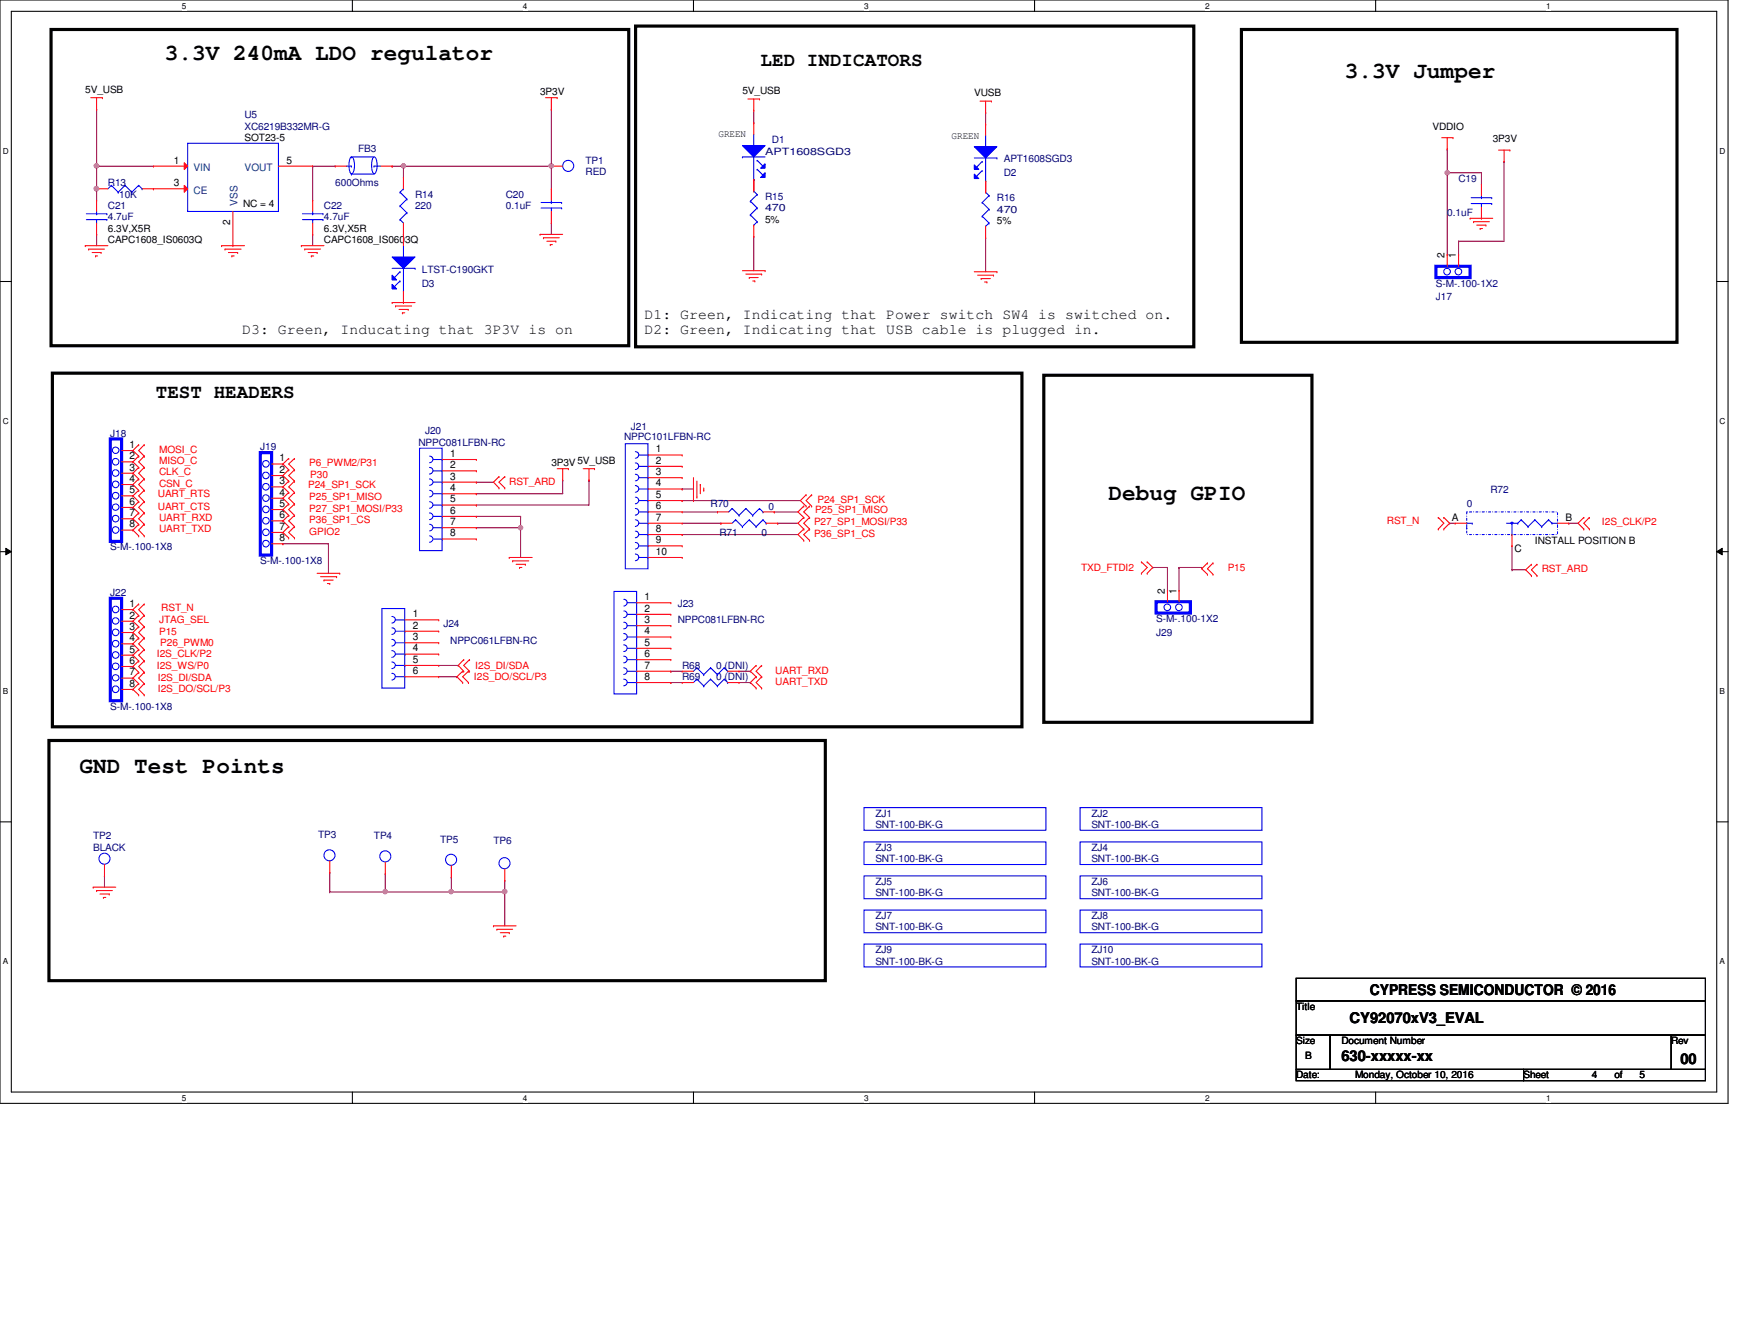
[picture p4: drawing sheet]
<svg xmlns="http://www.w3.org/2000/svg" width="279mm" height="216mm" viewBox="0 0 279 216" stroke-linecap="round" stroke-linejoin="round" font-family="sans-serif">
<path d="M0 0h278v177.4h-278zM1.8 1.8h274.3v173.8h-274.3z" fill="none" stroke="#000" stroke-width=".17"/>
<g fill="#fff">
<path d="M29.3 .2h.7v1.5h-.7z"/>
<path d="M29.3 175.8h.7v1.4h-.7z"/>
</g>
<path d="M56.7 0v1.8M56.7 175.6v1.8" fill="none" stroke="#000" stroke-width=".17"/>
<g fill="#fff">
<path d="M84.1 .2h.7v1.5h-.7z"/>
<path d="M84.1 175.8h.7v1.4h-.7z"/>
</g>
<path d="M111.5 0v1.8M111.5 175.6v1.8" fill="none" stroke="#000" stroke-width=".17"/>
<g fill="#fff">
<path d="M139 .2h.7v1.5h-.7z"/>
<path d="M139 175.8h.7v1.4h-.7z"/>
</g>
<path d="M166.4 0v1.8M166.4 175.6v1.8" fill="none" stroke="#000" stroke-width=".17"/>
<g fill="#fff">
<path d="M193.8 .2h.8v1.5h-.8z"/>
<path d="M193.8 175.8h.8v1.4h-.8z"/>
</g>
<path d="M221.3 0v1.8M221.3 175.6v1.8" fill="none" stroke="#000" stroke-width=".17"/>
<g fill="#fff">
<path d="M248.7 .2h.7v1.5h-.7z"/>
<path d="M248.7 175.8h.7v1.4h-.7z"/>
<path d="M.5 23.5h.9v1.5h-.9z"/>
<path d="M276.6 23.5h.9v1.5h-.9z"/>
<path d="M.5 67h.9v1.5h-.9z"/>
<path d="M276.6 67h.9v1.5h-.9z"/>
</g>
<path d="M0 45.3h1.8M276.1 45.3h1.9" fill="none" stroke="#000" stroke-width=".17"/>
<g fill="#fff">
<path d="M.5 110.4h.8v1.5h-.8z"/>
<path d="M276.6 110.4h.9v1.5h-.9z"/>
</g>
<path d="M0 88.7h1.8M276.1 88.7h1.9" fill="none" stroke="#000" stroke-width=".17"/>
<path d="M.9 88.1l.9 .6-.9 .5zM276.1 88.7l.9-.6v1.1z" fill="#000"/>
<path d="M.9 88.1l.9 .6-.9 .5zM276.1 88.7l.9-.6v1.1z" fill="none" stroke="#000" stroke-width=".16"/>
<g fill="#fff">
<path d="M.5 153.8h.8v1.5h-.8z"/>
<path d="M276.6 153.8h.8v1.5h-.8z"/>
</g>
<path d="M0 132.1h1.8M276.1 132.1h1.9" fill="none" stroke="#000" stroke-width=".17"/>
<path d="M8.2 4.7h92.9v50.9h-92.9zM102.2 4.2h89.8v51.6h-89.8zM199.7 4.7h70v50.3h-70zM8.4 60h156v56.8h-156zM167.9 60.3h43.1v55.8h-43.1zM7.9 119h124.9v38.6h-124.9z" fill="none" stroke="#000" stroke-width=".51"/>
<g fill="none" stroke="#800040" stroke-width=".17">
<path d="M121.2 19.7h.1M121.2 17.7v2M64.9 26.7h23.8M88.7 26.7h.1M88.7 26.7v3.7M121.2 38h.1M121.2 28.9h.1M121.2 28.9v1.8M121.2 38v5.5M158.5 29.1h.1M158.5 38.2h.1M158.5 29.1v1.8"/>
<path d="M158.5 38.2v5.5"/>
</g>
<circle cx="64.9" cy="26.7" r=".34" fill="#f0f"/>
<circle cx="64.9" cy="26.7" r=".34" fill="none" stroke="#f0f" stroke-width=".17"/>
<circle cx="88.7" cy="26.7" r=".36" fill="#f0f"/>
<circle cx="88.7" cy="26.7" r=".36" fill="none" stroke="#f0f" stroke-width=".17"/>
<path d="M15.5 17.6h.1M15.5 17.6v9.1M50.3 26.7h.1M50.3 26.7h3.6M16.8 140.8h.1M16.8 140.8v1.8M53 140.3h.1M53 140.3v3.1M62 140.5h.1M62 140.5v2.9" fill="none" stroke="#800040" stroke-width=".17"/>
<circle cx="15.5" cy="26.7" r=".36" fill="#f0f"/>
<circle cx="15.5" cy="26.7" r=".36" fill="none" stroke="#f0f" stroke-width=".17"/>
<path d="M15.5 26.7h.1M15.5 37.7h.1M15.5 26.7h9.2M15.5 26.7v3.7M15.5 37.7v1.8M50.3 37.7h.1M50.3 37.7v1.8" fill="none" stroke="#800040" stroke-width=".17"/>
<circle cx="15.5" cy="30.3" r=".37" fill="#f0f"/>
<circle cx="15.5" cy="30.3" r=".37" fill="none" stroke="#f0f" stroke-width=".17"/>
<g fill="none" stroke="#800040" stroke-width=".17">
<path d="M88.7 17.6h.1M88.7 17.6v9.1M158.5 18.1h.1M158.5 18.1v1.8M15.5 30.4h.1M15.5 30.4v1.8M50.3 26.7h.1M50.3 26.7v5.5M63.1 26.7h.1M63.1 26.7h1.8M64.9 26.7h.1M64.9 26.7v1.8"/>
<path d="M88.7 35.9h.1M88.7 35.9v1.8M232.8 24h.1M232.8 27.8h.1M232.8 24v16.9M232.8 27.8h5.5M234.6 38.8h.1M234.6 38.8v2.1M238.3 27.8h.1M238.3 27.8v1.8M241.9 26h.1M241.9 26v12.8h-7.3"/>
<path d="M45.5 87.4h.1M45.5 87.4h7.3M52.8 87.4h.1M52.8 87.4v4.8M72.6 141h.1M72.6 141v2.4M81.2 141.5h.1M81.2 141.5v1.9"/>
</g>
<circle cx="232.8" cy="27.8" r=".34" fill="#f0f"/>
<circle cx="232.8" cy="27.8" r=".34" fill="none" stroke="#f0f" stroke-width=".17"/>
<path d="M76.6 83h.1M76.6 84.8h.1M76.6 83h7.1M76.6 84.8h7.1M83.7 83h.1M83.7 84.8h.1M83.7 83v6.6" fill="none" stroke="#800040" stroke-width=".17"/>
<circle cx="83.7" cy="84.8" r=".34" fill="#f0f"/>
<circle cx="83.7" cy="84.8" r=".34" fill="none" stroke="#f0f" stroke-width=".17"/>
<g fill="none" stroke="#800040" stroke-width=".17">
<path d="M76.6 79.4h.1M76.6 77.5h.1M76.6 77.5h2.8M90.5 77.2h.1M90.5 77.2v2.2h-13.9M94.7 77.2h.1M94.7 77.2v4h-18.1M109.7 78.6h.1M109.7 78.6h1.8M76.6 81.2h.1M109.7 85.9h.1M109.7 80.5h.1"/>
<path d="M109.7 85.9h18.7M109.7 80.5h19M72.6 143.4h.1M72.6 143.4h8.6"/>
</g>
<circle cx="81.2" cy="143.3" r=".36" fill="#f0f"/>
<circle cx="81.2" cy="143.3" r=".36" fill="none" stroke="#f0f" stroke-width=".17"/>
<path d="M62 143.4h.1M62 143.4h10.6M81.2 143.4h.1M81.2 143.4v5.4" fill="none" stroke="#800040" stroke-width=".17"/>
<circle cx="72.6" cy="143.3" r=".34" fill="#f0f"/>
<circle cx="72.6" cy="143.3" r=".34" fill="none" stroke="#f0f" stroke-width=".17"/>
<circle cx="62" cy="143.3" r=".34" fill="#f0f"/>
<circle cx="62" cy="143.3" r=".34" fill="none" stroke="#f0f" stroke-width=".17"/>
<g fill="none" stroke="#800040" stroke-width=".17">
<path d="M109.7 82.3h5.7M109.7 84.1h6.3M115.4 82.3h.1M116 84.1h.1M124.5 82.3h.1M124.5 82.3h3.9M125.1 84.1h.1M125.1 84.1h3.3M185.4 91.2h.1M185.4 91.2h2.4M187.8 91.2h.1M187.8 91.2v3.7"/>
<path d="M189.7 91.2h.1M189.7 91.2h3.6M189.7 91.2v3.7M193.3 91.2h.1M193.3 91.2v.2M233.2 84.1h.1M233.2 84.1h.9M243.2 91.6h.1M243.2 87.8h.1M243.2 91.6h2.2M243.2 87.8v3.8M252.3 84.1h.1"/>
<path d="M252.3 84.1h1.5M70.6 107h3.1M70.6 108.8h2.9M73.5 108.8h.1M73.7 107h.1M107.9 107.9h.1M107.9 109.7h.1M107.9 107.9h1.8M107.9 109.7h1.8M118.9 107.9h1.8M118.9 109.7h1.8M120.7 107.9h.1"/>
<path d="M120.7 109.7h.1M53 143.4h.1M53 143.4h9"/>
</g>
<g fill="none" stroke="#f00" stroke-width=".17">
<path d="M14.6 15.7h1.9M15.5 17.6h.1M15.5 15.7v1.9M16.5 15.7h.1M87.8 15.7h1.8M88.7 17.6h.1M88.7 15.7v1.9M89.6 15.7h.1M120.3 15.9h1.9M121.2 17.7h.1M121.2 15.9v1.8M122.2 15.9h.1"/>
<path d="M157.6 16.3h1.9M158.5 18.1h.1M158.5 16.3v1.8M159.5 16.3h.1M13.7 39.5h.1M13.7 39.5h3.7M15.5 30.4h.1M15.5 30.4h1.9M22.9 30.4h1.8M24.7 30.4h.1M35.6 39.5h.1M35.6 39.5h3.7"/>
<path d="M48.5 39.5h.1M48.5 39.5h3.6M53.9 26.7h.1M53.9 26.7h1.9M61.3 26.7h1.8M63.1 26.7h.1M86.9 37.7h.1M86.9 37.7h3.6M87.4 38.2h.1M87.4 38.2h2.6M88 38.8h1.4M88.5 39.3h.1"/>
<path d="M88.5 39.3h.4M88.7 26.7h.1M88.7 26.7h1.8M89.4 38.8h.1M231.9 22.1h1.8M232.8 24h.1M232.8 22.1v1.9M233.7 22.1h.1M236.5 35.1h.1M236.5 35.1h3.6M237 35.6h.1M237 35.6h2.6"/>
<path d="M237.5 36.2h1.5M238.1 36.7h.1M238.1 36.7h.4M239 36.2h.1M241 24.1h1.9M241.9 26h.1M241.9 24.1v1.9M242.9 24.1h.1M14.3 40h.1M14.3 40h2.5M14.8 40.6h1.5M15.4 41.1h.1"/>
<path d="M15.4 41.1h.3M16.3 40.6h.1M36.2 40h.1M36.2 40h2.6M36.7 40.6h1.5M37.3 41.1h.1M37.3 41.1h.4M38.2 40.6h.1M49 40h.1M49 40h2.6M49.6 40.6h1.4M50.1 41.1h.1"/>
<path d="M50.1 41.1h.4M51 40.6h.1M63.1 48.6h.1M63.1 48.6h3.7M63.6 49.2h.1M63.6 49.2h2.6M64.2 49.7h1.5M64.7 50.3h.1M64.7 50.3h.4M65.7 49.7h.1M119.4 43.5h3.7M120 44.1h2.5"/>
<path d="M120.5 44.6h.1M120.5 44.6h1.5M121.1 45.2h.3M121.4 45.2h.1M122.5 44.1h.1M123.1 43.5h.1M156.7 43.7h3.7M157.3 44.2h2.5M157.8 44.8h.1M157.8 44.8h1.5M158.4 45.3h.3M158.7 45.3h.1"/>
<path d="M159.8 44.2h.1M160.4 43.7h.1M19.6 72.4h1.8M19.6 74.3h1.8M19.6 76.1h1.8M19.6 77.9h1.8M19.6 79.7h1.8M21.4 72.4h.1M21.4 74.3h.1M21.4 76.1h.1M21.4 77.9h.1M21.4 79.7h.1"/>
<path d="M21.4 79.7l.9 .9M21.4 72.4l.9 .9M21.4 74.3l.9 .8M21.4 77.9l.9 .9M21.4 76.1l.9 .9M22.3 78.8h.1M22.3 71.5h.1M22.3 73.3h.1M22.3 75.1h.1M22.3 77h.1M22.3 78.8l-.9 .9M22.3 71.5l-.9 .9"/>
<path d="M22.3 73.3l-.9 1M22.3 77l-.9 .9M22.3 75.1l-.9 1M23.2 78.8h.1M23.2 73.3h.1M23.2 71.5h.1M23.2 75.1h.1M23.2 77h.1M23.2 78.8l-.9 .9 .9 .9M23.2 71.5l-.9 .9 .9 .9M23.2 73.3l-.9 1 .9 .8M23.2 77l-.9 .9 .9 .9"/>
<path d="M23.2 75.1l-.9 1 .9 .9M46.4 73.7h.1M46.4 75.5h.1M46.4 79.2h.1M46.4 77.3h.1M46.4 73.7l-.9 .9 .9 .9M46.4 79.2l-.9 .9 .9 .9M46.4 75.5l-.9 1 .9 .8M46.4 77.3l-.9 1 .9 .9M47.4 75.5h.1M47.4 73.7h.1M47.4 79.2h.1"/>
<path d="M47.4 77.3h.1M47.4 73.7l-1 .9 1 .9M47.4 79.2l-1 .9 1 .9M47.4 75.5l-1 1 1 .8M47.4 77.3l-1 1 1 .9M71.1 73.9h5.5M71.1 75.7h5.5M71.1 77.5h5.5M71.1 79.4h5.5M76.6 73.9h.1M76.6 75.7h.1M76.6 77.5h.1"/>
<path d="M76.6 79.4h.1M80.3 76.6h.1M80.3 78.4h.1M80.3 76.6l-.9 .9 .9 .9M81.2 78.4h.1M81.2 76.6h.1M81.2 76.6l-.9 .9 .9 .9M89.6 75.4h1.8M90.5 77.2h.1M90.5 75.4v1.8M91.4 75.4h.1M93.8 75.4h1.8"/>
<path d="M94.7 77.2h.1M94.7 75.4v1.8M95.6 75.4h.1M111.5 76.8v3.7M112.1 79.9h.1M112.1 77.3v2.6M112.6 77.9h.1M112.6 77.9v1.5M113.2 78.8h.1M113.2 78.4v.4M129.7 79.5h.1M129.7 79.5l-1 1 1 .9"/>
<path d="M130.6 79.5h.1M130.6 79.5l-.9 1 .9 .9M19.6 81.6h1.8M19.6 83.4h1.8M19.6 85.2h1.8M21.4 81.6h.1M21.4 83.4h.1M21.4 85.2h.1M21.4 81.6l.9 .9M21.4 83.4l.9 .9M21.4 85.2l.9 .9M22.3 80.6h.1"/>
<path d="M22.3 82.5h.1M22.3 84.3h.1M22.3 86.1h.1M22.3 97.1h.1M22.3 98.9h.1M22.3 80.6l-.9 1M22.3 82.5l-.9 .9M22.3 84.3l-.9 .9M22.3 97.1l-.9 .9 .9 .9M22.3 98.9l-.9 1 .9 .9M23.2 82.5h.1M23.2 80.6h.1"/>
<path d="M23.2 84.3h.1M23.2 86.1h.1M23.2 98.9h.1M23.2 97.1h.1M23.2 80.6l-.9 1 .9 .9M23.2 82.5l-.9 .9 .9 .9M23.2 84.3l-.9 .9 .9 .9M23.2 97.1l-.9 .9 .9 .9M23.2 98.9l-.9 1 .9 .9M46.4 82.8h.1M46.4 84.7h.1M46.4 86.5h.1"/>
<path d="M46.4 81h.1M46.4 82.8l-.9 .9 .9 1M46.4 84.7l-.9 .9 .9 .9M46.4 81l-.9 .9 .9 .9M47.4 84.7h.1M47.4 82.8h.1M47.4 86.5h.1M47.4 81h.1M47.4 82.8l-1 .9 1 1M47.4 84.7l-1 .9 1 .9M47.4 81l-1 .9 1 .9M51 92.2h3.7"/>
<path d="M51.6 92.7h2.5M52.1 93.3h.1M52.1 93.3h1.5M52.7 93.8h.3M53 93.8h.1M54.1 92.7h.1M54.7 92.2h.1M71.1 81.2h5.5M71.1 83h5.5M71.1 84.8h5.5M71.1 86.7h5.5M76.6 81.2h.1"/>
<path d="M76.6 83h.1M76.6 84.8h.1M76.6 86.7h.1M81.9 89.6h.1M81.9 89.6h3.7M82.5 90.2h.1M82.5 90.2h2.5M83 90.7h1.5M83.6 91.2h.1M83.6 91.2h.3M84.5 90.7h.1M111.5 80.5h.1"/>
<path d="M116 84.1h.1M116 84.1h1.8M123.2 84.1h1.9M125.1 84.1h.1M129.3 81.4h.1M129.3 83.2h.1M129.3 85h.1M129.3 86.9h.1M129.3 81.4l-.9 .9 .9 .9M129.3 83.2l-.9 .9 .9 .9M129.3 85l-.9 .9 .9 1M129.7 81.4h.1"/>
<path d="M130.2 83.2h.1M130.2 81.4h.1M130.2 85h.1M130.2 86.9h.1M130.2 81.4l-.9 .9 .9 .9M130.2 83.2l-.9 .9 .9 .9M130.2 85l-.9 .9 .9 1M130.6 81.4h.1M183.6 92.2h.1M183.6 90.3h.1M183.6 90.3l.9 .9-.9 1M184.5 90.3h.1"/>
<path d="M184.5 92.2h.1M184.5 90.3l.9 .9-.9 1M194.2 90.5h.1M194.2 92.3h.1M194.2 90.5l-.9 .9 .9 .9M195.1 92.3h.1M195.1 90.5h.1M195.1 90.5l-.9 .9 .9 .9M231.4 85h.1M231.4 83.2h.1M231.4 83.2l.8 .9-.8 .9M232.2 83.2h.1"/>
<path d="M232.2 85h.1M232.2 83.2l1 .9-1 .9M246.3 90.7h.1M246.3 92.5h.1M246.3 90.7l-.9 .9 .9 .9M247.2 92.5h.1M247.2 90.7h.1M247.2 90.7l-.9 .9 .9 .9M254.8 83.2h.1M254.8 85h.1M254.8 83.2l-1 .9 1 .9M255.7 85h.1"/>
<path d="M255.7 83.2h.1M255.7 83.2l-.9 .9 .9 .9M22.3 102.6h.1M22.3 104.4h.1M22.3 100.8h.1M22.3 108.1h.1M22.3 109.9h.1M22.3 111.7h.1M22.3 106.3h.1M22.3 102.6l-.9 .9 .9 .9M22.3 100.8l-.9 .9 .9 .9M22.3 108.1l-.9 .9 .9 .9"/>
<path d="M22.3 109.9l-.9 .9 .9 .9M22.3 104.4l-.9 .9 .9 1M22.3 106.3l-.9 .8 .9 1M23.2 104.4h.1M23.2 102.6h.1M23.2 100.8h.1M23.2 109.9h.1M23.2 108.1h.1M23.2 111.7h.1M23.2 106.3h.1M23.2 102.6l-.9 .9 .9 .9M23.2 100.8l-.9 .9 .9 .9"/>
<path d="M23.2 108.1l-.9 .9 .9 .9M23.2 109.9l-.9 .9 .9 .9M23.2 104.4l-.9 .9 .9 1M23.2 106.3l-.9 .8 .9 1M74.4 107.9h.1M74.4 109.7h.1M74.4 107.9l-.9 .9 .9 .9M74.6 106h.1M74.6 107.9h.1M74.6 106l-.9 1 .9 .9M75.4 109.7h.1M75.4 107.9h.1"/>
<path d="M75.4 107.9l-1 .9 1 .9M75.5 107.9h.1M75.5 106h.1M75.5 106l-.9 1 .9 .9M109.7 109.7h.1M109.7 109.7h1.8M117.1 109.7h1.8M118.9 109.7h.1M121.6 107h.1M121.6 108.8h.1M121.6 110.6h.1M121.6 107l-.9 .9 .9 .9"/>
<path d="M121.6 108.8l-.9 .9 .9 .9M122.5 108.8h.1M122.5 107h.1M122.5 110.6h.1M122.5 107l-.9 .9 .9 .9M122.5 108.8l-.9 .9 .9 .9M62 138.6v1.9M15 142.6h.1M15 142.6h3.6M15.5 143.2h.1M15.5 143.2h2.6M16.1 143.7h1.5"/>
<path d="M16.6 144.3h.1M16.6 144.3h.4M17.6 143.7h.1M62 140.5h.1M79.4 148.8h.1M79.4 148.8h3.6M79.9 149.4h.1M79.9 149.4h2.6M80.5 149.9h1.4M81 150.5h.1M81 150.5h.4M81.9 149.9h.1"/>
</g>
<path d="M208.5 157.3h65.8v3.6h-65.8zM208.5 160.9h65.8v5.5h-65.8zM208.5 166.4h5.5v5.5h-5.5zM208.5 171.9h36.6v1.8h-36.6zM214 166.4h54.8v5.5h-54.8zM245.1 171.9h29.2v1.8h-29.2zM268.8 166.4h5.5v5.5h-5.5z" fill="none" stroke="#000" stroke-width=".17"/>
<g fill="none" stroke="#00f" stroke-width=".17">
<path d="M17.9 29.8h.1M17.9 29.8l-.5 .6M17.9 29.8l1.1 1.1M19 30.9h.1M20.1 29.8h.1M20.1 29.8l-1.1 1.1M20.1 29.8l1.1 1.1M21.2 30.9h.1M22.3 29.8h.1M22.3 29.8l-1.1 1.1M22.3 29.8l.6 .6M22.9 30.4h.1"/>
<path d="M55.8 26.7h.7M56.4 25.3l.2-.1a1.36 1.36 0 0 1 .4 1.4 1.41 1.41 0 0 1-.4 1.3 1.42 1.42 0 0 1-.5-1.3zM56.5 28h.1M56.5 25.2h.1M56.5 26.7h.1M56.5 28h3.7M56.5 25.2h3.7M60 25.3l.2-.1a1.36 1.36 0 0 1 .5 1.4 1.41 1.41 0 0 1-.5 1.3 1.42 1.42 0 0 1-.4-1.3zM60.2 26.7h.1M60.2 26.7h1.1M67.5 72.1h3.6v16.4h-3.6zM69.1 78.8a.53 .53 0 0 1 .5 .6 .53 .53 0 0 1-.5 .5"/>
<path d="M69.1 77a.51 .51 0 0 1 .5 .5 .51 .51 0 0 1-.5 .5M69.1 75.1a.53 .53 0 0 1 .5 .6 .53 .53 0 0 1-.5 .5M69.1 73.3a.53 .53 0 0 1 .5 .6 .53 .53 0 0 1-.5 .5M69.7 79.4h1.4M69.7 77.5h1.4M69.7 75.7h1.4M69.7 73.9h1.4M71.1 79.4h.1M71.1 77.5h.1M71.1 75.7h.1M71.1 73.9h.1M69.1 86.1a.51 .51 0 0 1 .5 .6 .51 .51 0 0 1-.5 .5"/>
<path d="M69.1 84.3a.53 .53 0 0 1 .5 .5 .53 .53 0 0 1-.5 .5M69.1 82.5a.53 .53 0 0 1 .5 .5 .53 .53 0 0 1-.5 .5M69.1 80.6a.53 .53 0 0 1 .5 .6 .53 .53 0 0 1-.5 .5M69.7 86.7h1.4M69.7 84.8h1.4M69.7 83h1.4M69.7 81.2h1.4M71.1 86.7h.1M71.1 84.8h.1M71.1 83h.1M71.1 81.2h.1M118.3 83.6h.1"/>
<path d="M118.3 83.6l-.5 .5M118.3 83.6l1.1 1.1M119.4 84.7h.1M120.5 83.6h.1M120.5 83.6l-1.1 1.1M120.5 83.6l1.1 1.1M121.6 84.7h.1M122.7 83.6h.1M122.7 83.6l-1.1 1.1M122.7 83.6l.5 .5M123.2 84.1h.1M235.9 84.8h.1"/>
<path d="M235.9 84.1h.9M235.9 84.8v.2M236.8 84.1h.1M242.3 84.1h1.8M243.2 85.9h.1M243.2 84.1v1.8M244.1 84.1h.1M244.7 83.6h.1M244.7 83.6l-.6 .5M244.7 83.6l1.1 1.1M245.8 84.7h.1M246.9 83.6h.1"/>
<path d="M246.9 83.6l-1.1 1.1M246.9 83.6l1.1 1.1M248 84.7h.1M249.1 83.6h.1M249.1 83.6l-1.1 1.1M249.1 83.6l.5 .5M249.6 84.1h.1M249.6 84.1h.9M250.5 84.1h.1M112.1 109.2h.1M112.1 109.2l-.6 .5M112.1 109.2l1.1 1.1"/>
<path d="M113.2 110.3h.1M114.3 109.2h.1M114.3 109.2l-1.1 1.1M114.3 109.2l1.1 1.1M115.4 110.3h.1M116.5 109.2h.1M116.5 109.2l-1.1 1.1M116.5 109.2l.6 .5M117.1 109.7h.1M173.7 140.8h29.3v3.7h-29.3z"/>
<circle cx="91.4" cy="26.7" r=".89"/>
<circle cx="18.6" cy="76" r=".54"/>
<circle cx="18.6" cy="79.7" r=".54"/>
<circle cx="18.6" cy="74.2" r=".54"/>
<circle cx="18.6" cy="77.9" r=".54"/>
<circle cx="18.6" cy="72.4" r=".52"/>
<circle cx="18.6" cy="83.4" r=".54"/>
<circle cx="18.6" cy="85.2" r=".54"/>
<circle cx="18.6" cy="81.5" r=".52"/>
<circle cx="62" cy="137.7" r=".89"/>
</g>
<path d="M17.7 70.6h1.9v16.4h-1.9z" fill="none" stroke="#00f" stroke-width=".51"/>
<path d="M243.1 84h.2v.2h-.2z" fill-rule="evenodd" fill="#00f"/>
<g fill="none" stroke="#00f" stroke-width=".17">
<path d="M48.6 35.3h3.3M48.6 34.4h3.3M50.3 34.4h.1M50.3 35.3h.1M50.3 34v.4M50.3 35.3v.6M51.9 35.3h.1M51.9 34.4h.1M158 32.6h.1M158 34.8h.1M158 32.6l1.1 1.1M158 34.8l1.1 1.1"/>
<path d="M158.5 36.4h.1M158.5 30.9l.6 .6M159.1 31.5h.1M159.1 33.7h.1M159.1 35.9h.1M159.1 31.5l-1.1 1.1M159.1 33.7l-1.1 1.1M159.1 35.9l-.6 .5M100.6 71.3h3.6v20.1h-3.6zM102.2 79.9a.53 .53 0 0 1 .5 .6 .53 .53 0 0 1-.5 .5M102.2 78.1a.53 .53 0 0 1 .5 .5 .53 .53 0 0 1-.5 .5M102.2 76.2a.53 .53 0 0 1 .5 .6 .53 .53 0 0 1-.5 .5"/>
<path d="M102.2 74.4a.53 .53 0 0 1 .5 .6 .53 .53 0 0 1-.5 .5M102.2 72.6a.53 .53 0 0 1 .5 .5 .53 .53 0 0 1-.5 .6M102.8 78.6h1.4M102.8 76.8h1.4M102.8 75h1.4M102.8 73.2h1.4M104.2 78.6h.1M104.2 76.8h.1M104.2 75h.1M104.2 73.2h.1M98.8 95.1h3.6v16.4h-3.6zM100.3 98.2a.53 .53 0 0 1 .6 .5 .53 .53 0 0 1-.6 .6"/>
<path d="M100.3 96.4a.53 .53 0 0 1 .6 .5 .53 .53 0 0 1-.6 .5M100.9 98.8h1.5M100.9 96.9h1.5M102.2 89.1a.53 .53 0 0 1 .5 .5 .53 .53 0 0 1-.5 .5M102.2 87.2a.53 .53 0 0 1 .5 .5 .53 .53 0 0 1-.5 .6M102.2 85.4a.53 .53 0 0 1 .5 .5 .53 .53 0 0 1-.5 .5M102.2 83.6a.53 .53 0 0 1 .5 .5 .53 .53 0 0 1-.5 .5M102.2 81.7a.53 .53 0 0 1 .5 .6 .53 .53 0 0 1-.5 .5M102.4 98.8h.1M102.4 96.9h.1M102.8 89.6h1.4M102.8 87.8h1.4"/>
<path d="M102.8 85.9h1.4M102.8 84.1h1.4M102.8 82.3h1.4M102.8 80.5h1.4M104.2 89.6h.1M104.2 87.8h.1M104.2 85.9h.1M104.2 84.1h.1M104.2 82.3h.1M104.2 80.5h.1M117.8 81.7h.1M117.8 81.7l-.6 .6"/>
<path d="M117.8 81.7l1.1 1.1M118.9 82.8h.1M120 81.7h.1M120 81.7l-1.1 1.1M120 81.7l1.1 1.1M121.1 82.8h.1M122.2 81.7h.1M122.2 81.7l-1.1 1.1M122.2 81.7l.5 .6M122.7 82.3h.1M243.1 84h.2v.2h-.2zM100.3 109.2a.53 .53 0 0 1 .6 .5 .53 .53 0 0 1-.6 .5"/>
<path d="M100.3 107.4a.53 .53 0 0 1 .6 .5 .53 .53 0 0 1-.6 .5M100.3 105.5a.53 .53 0 0 1 .6 .5 .53 .53 0 0 1-.6 .6M100.3 103.7a.53 .53 0 0 1 .6 .5 .53 .53 0 0 1-.6 .5M100.3 101.9a.53 .53 0 0 1 .6 .5 .53 .53 0 0 1-.6 .5M100.3 100a.53 .53 0 0 1 .6 .6 .53 .53 0 0 1-.6 .5M100.9 109.7h1.5M100.9 107.9h1.5M100.9 106h1.5M100.9 104.2h1.5M100.9 102.4h1.5M100.9 100.6h1.5M102.4 109.7h.1"/>
<path d="M102.4 107.9h.1M102.4 106h.1M102.4 104.2h.1M102.4 102.4h.1M102.4 100.6h.1M112.1 107.4h.1M112.1 107.4l-.6 .5M112.1 107.4l1.1 1.1M113.2 108.5h.1M114.3 107.4h.1M114.3 107.4l-1.1 1.1M114.3 107.4l1.1 1.1"/>
<path d="M115.4 108.5h.1M116.5 107.4h.1M116.5 107.4l-1.1 1.1M116.5 107.4l.6 .5M117.1 107.9h.1M139 129.8h29.2v3.7h-29.2zM173.7 129.8h29.3v3.7h-29.3zM173.7 146.3h29.3v3.6h-29.3z"/>
<circle cx="18.6" cy="98" r=".54"/>
<circle cx="18.6" cy="99.8" r=".52"/>
<circle cx="18.6" cy="110.8" r=".54"/>
<circle cx="18.6" cy="103.5" r=".54"/>
<circle cx="18.6" cy="105.3" r=".54"/>
<circle cx="18.6" cy="101.7" r=".54"/>
<circle cx="18.6" cy="107.1" r=".54"/>
<circle cx="18.6" cy="109" r=".52"/>
<circle cx="16.8" cy="138" r=".89"/>
<circle cx="81.2" cy="138.8" r=".89"/>
</g>
<path d="M235.9 82.3h14.6v3.6h-14.6z" fill="none" stroke="#00f" stroke-width=".17" stroke-dasharray=".3 .3 0 .3"/>
<g fill="none" stroke="#f00" stroke-width=".17">
<path d="M50.3 32.2h.1M50.3 37.7h.1M50.3 32.2v1.8M50.3 35.9v1.8M158.5 29.1h.1M158.5 38.2h.1M158.5 29.1v1.8M158.5 36.4v1.8M104.2 73.2h5.5M104.2 75h5.5M104.2 76.8h5.5M104.2 78.6h5.5"/>
<path d="M109.7 73.2h.1M109.7 75h.1M109.7 76.8h.1M109.7 78.6h.1M19.6 98h1.8M19.6 99.9h1.8M21.4 98h.1M21.4 99.9h.1M102.4 96.9h5.5M102.4 98.8h5.5M104.2 84.1h5.5M104.2 82.3h5.5"/>
<path d="M104.2 80.5h5.5M104.2 85.9h5.5M104.2 87.8h5.5M104.2 89.6h5.5M107.9 96.9h.1M107.9 98.8h.1M109.7 80.5h.1M109.7 82.3h.1M109.7 84.1h.1M109.7 85.9h.1M109.7 87.8h.1M109.7 89.6h.1"/>
<path d="M115.4 82.3h.1M115.4 82.3h1.8M122.7 82.3h1.8M124.5 82.3h.1M234.1 84.1h.1M234.1 84.1h1.8M243.2 87.8h.1M243.2 85.9v1.9M250.5 84.1h1.8M252.3 84.1h.1M19.6 101.7h1.8M19.6 103.5h1.8"/>
<path d="M19.6 105.3h1.8M19.6 107.1h1.8M19.6 109h1.8M19.6 110.8h1.8M21.4 101.7h.1M21.4 103.5h.1M21.4 105.3h.1M21.4 107.1h.1M21.4 109h.1M21.4 110.8h.1M102.4 107.9h5.5M102.4 100.6h5.5"/>
<path d="M102.4 102.4h5.5M102.4 104.2h5.5M102.4 106h5.5M102.4 109.7h5.5M107.9 100.6h.1M107.9 102.4h.1M107.9 104.2h.1M107.9 106h.1M107.9 107.9h.1M107.9 109.7h.1M109.7 107.9h.1M109.7 107.9h1.8"/>
<path d="M117.1 107.9h1.8M118.9 107.9h.1M16.8 139v1.8M81.2 139.7v1.8M16.8 140.8h.1M81.2 141.5h.1"/>
</g>
<path d="M17.7 96.2h1.9v16.4h-1.9z" fill="none" stroke="#00f" stroke-width=".51"/>
<path d="M119.4 23.4h3.7l-1.9 1.8z" fill="#00f"/>
<path d="M119.4 23.4h3.7l-1.9 1.8z" fill="none" stroke="#00f" stroke-width=".17"/>
<path d="M123.1 26.3v.8h-.8z" fill="#00f"/>
<path d="M123.1 26.3v.8h-.8z" fill="none" stroke="#00f" stroke-width=".17"/>
<path d="M123.1 27.8v.7h-.8z" fill="#00f"/>
<g fill="none" stroke="#00f" stroke-width=".17">
<path d="M119.4 25.2h.1M119.4 25.2h3.7M121.2 23.4h.1M121.2 28.9h.1M121.2 21.6v1.8M121.2 25.2v3.7M121.8 25.8h.1M121.8 27.2h.1M121.8 25.8l.9 .9M121.8 27.2l.9 1M123.1 27.8v.7h-.8zM236.6 32.7h3.3"/>
<path d="M236.6 31.8h3.3M238.3 31.8h.1M238.3 32.7h.1M238.3 31.5v.3M238.3 32.7v.6M239.9 32.7h.1M239.9 31.8h.1M139 140.8h29.2v3.7h-29.2z"/>
</g>
<path d="M121.2 19.7h.1M121.2 19.7v1.9M121.2 30.7h.1M121.2 28.9v1.8M238.3 29.6h.1M238.3 35.1h.1M238.3 29.6v1.9M238.3 33.3v1.8" fill="none" stroke="#f00" stroke-width=".17"/>
<path d="M156.7 23.6h3.7l-1.9 1.8z" fill="#00f"/>
<path d="M156.7 23.6h3.7l-1.9 1.8z" fill="none" stroke="#00f" stroke-width=".17"/>
<path d="M156.7 26.5l.7 .7h-.7z" fill="#00f"/>
<path d="M156.7 26.5l.7 .7h-.7z" fill="none" stroke="#00f" stroke-width=".17"/>
<path d="M156.7 28l.7 .7h-.7z" fill="#00f"/>
<g fill="none" stroke="#00f" stroke-width=".17">
<path d="M13.9 35.3h3.3M13.9 34.4h3.3M15.5 34.4h.1M15.5 35.3h.1M15.5 34v.4M15.5 35.3v.6M17.2 35.3h.1M17.2 34.4h.1M120.7 32.3h.1M120.7 34.5h.1M120.7 32.3l1.1 1.1M120.7 34.5l1.1 1.1"/>
<path d="M121.2 36.2h.1M121.2 30.7l.6 .6M121.8 31.3h.1M121.8 33.4h.1M121.8 35.6h.1M121.8 31.3l-1.1 1M121.8 33.4l-1.1 1.1M121.8 35.6l-.6 .6M156.7 28l.7 .7h-.7zM156.7 25.4h3.7M158 26h.1M158 27.4h.1"/>
<path d="M158 26l-.9 .9M158 27.4l-.9 .9M158.5 23.6h.1M158.5 29.1h.1M158.5 21.8v1.8M158.5 25.4v3.7M160.4 25.4h.1M61.4 97.8h3.7v12.8h-3.7zM63 99.1a.53 .53 0 0 1 .6 .5 .53 .53 0 0 1-.6 .6M63.6 99.7h1.5M65.1 99.7h.1M63 106.4a.53 .53 0 0 1 .6 .6 .53 .53 0 0 1-.6 .5"/>
<path d="M63 104.6a.53 .53 0 0 1 .6 .5 .53 .53 0 0 1-.6 .6M63 102.8a.53 .53 0 0 1 .6 .5 .53 .53 0 0 1-.6 .5M63 100.9a.53 .53 0 0 1 .6 .6 .53 .53 0 0 1-.6 .5M63 108.2a.53 .53 0 0 1 .6 .6 .53 .53 0 0 1-.6 .5M63.6 107h1.5M63.6 105.2h1.5M63.6 103.3h1.5M63.6 101.5h1.5M63.6 108.8h1.5M65.1 107h.1M65.1 105.2h.1M65.1 103.3h.1"/>
<path d="M65.1 101.5h.1M65.1 108.8h.1M173.7 135.3h29.3v3.7h-29.3zM139 146.3h29.2v3.6h-29.2zM173.7 151.8h29.3v3.6h-29.3z"/>
<circle cx="53" cy="137.5" r=".89"/>
</g>
<g fill="none" stroke="#f00" stroke-width=".17">
<path d="M158.5 19.9h.1M158.5 19.9v1.9M15.5 32.2h.1M15.5 37.7h.1M15.5 32.2v1.8M15.5 35.9v1.8M121.2 28.9h.1M121.2 38h.1M121.2 28.9v1.8M121.2 36.2v1.8M158.5 30.9h.1M158.5 29.1v1.8"/>
<path d="M65.1 99.7h5.5M70.6 99.7h.1M65.1 101.5h5.5M65.1 103.3h5.5M65.1 105.2h5.5M65.1 107h5.5M65.1 108.8h5.5M70.6 101.5h.1M70.6 103.3h.1M70.6 105.2h.1M70.6 107h.1M70.6 108.8h.1"/>
<path d="M53 138.4v1.9M53 140.3h.1"/>
</g>
<path d="M63.1 41.3h3.7l-1.9 1.8z" fill="#00f"/>
<path d="M63.1 41.3h3.7l-1.9 1.8z" fill="none" stroke="#00f" stroke-width=".17"/>
<path d="M63.1 44.2l.7 .8h-.7z" fill="#00f"/>
<path d="M63.1 44.2l.7 .8h-.7z" fill="none" stroke="#00f" stroke-width=".17"/>
<path d="M63.1 45.7l.7 .7h-.7z" fill="#00f"/>
<g fill="none" stroke="#00f" stroke-width=".17">
<path d="M30.2 23h14.6v11h-14.6zM64.9 39.5v1.8M87 33.4h3.3M87 32.6h3.3M88.7 32.6h.1M88.7 33.4h.1M88.7 32.2v.4M88.7 33.4v.6M90.3 33.4h.1M90.3 32.6h.1M63.1 45.7l.7 .7h-.7zM63.1 43.1h3.7"/>
<path d="M64.3 43.7h.1M64.3 45.2h.1M64.3 43.7l-.8 .9M64.3 45.2l-.8 .9M64.9 41.3h.1M64.9 46.8h.1M64.9 43.1v3.7M66.8 43.1h.1"/>
<circle cx="232.8" cy="43.7" r=".54"/>
<circle cx="234.6" cy="43.7" r=".54"/>
<circle cx="72.6" cy="138.2" r=".89"/>
</g>
<g fill="none" stroke="#f00" stroke-width=".17">
<path d="M64.9 37.7h.1M64.9 37.7v1.8M88.7 30.4h.1M88.7 35.9h.1M88.7 30.4v1.8M88.7 34v1.9M64.9 48.6h.1M64.9 46.8v1.8M232.8 40.9h.1M232.8 40.9v1.9M234.6 40.9h.1M234.6 40.9v1.9"/>
<path d="M72.6 139.1v1.9M72.6 141h.1"/>
</g>
<path d="M231 42.8h5.5v1.8h-5.5z" fill="none" stroke="#00f" stroke-width=".51"/>
<path d="M29.6 26.2l.6 .5-.6 .6z" fill="#f00"/>
<path d="M24.7 26.7h.1M24.7 26.7h5.5M29.6 26.2l.6 .5-.6 .6zM37.5 39.5h.1M37.5 34v5.5" fill="none" stroke="#f00" stroke-width=".17"/>
<path d="M29.6 29.8l.6 .6-.6 .5z" fill="#f00"/>
<g fill="none" stroke="#f00" stroke-width=".17">
<path d="M24.7 30.4h.1M24.7 30.4h5.5M29.6 29.8l.6 .6-.6 .5zM44.8 26.7h5.5M50.3 26.7h.1M64.9 37.7h.1M64.9 28.5h.1M64.9 28.5v1.9M64.9 35.9v1.8M43.7 74.6h1.8M43.7 76.5h1.8M43.7 78.3h1.8"/>
<path d="M45.5 74.6h.1M45.5 76.5h.1M45.5 78.3h.1M43.7 80.1h1.8M43.7 81.9h1.8M43.7 83.7h1.8M43.7 85.6h1.8M43.7 87.4h1.8M45.5 80.1h.1M45.5 81.9h.1M45.5 83.7h.1M45.5 85.6h.1"/>
<path d="M45.5 87.4h.1M187.8 94.9h.1M187.8 94.9v1.8M189.7 94.9h.1M189.7 94.9v1.8"/>
</g>
<g fill="none" stroke="#00f" stroke-width=".17">
<path d="M64.3 35.3h.1M64.3 33.1h.1M64.3 30.9h.1M64.3 35.3l.6 .6M64.3 33.1l1.1 1.1M64.3 30.9l1.1 1.1M64.9 30.4h.1M64.9 30.4l-.6 .5M65.4 34.2h.1M65.4 32h.1M65.4 34.2l-1.1 1.1M65.4 32l-1.1 1.1"/>
<path d="M139 135.3h29.2v3.7h-29.2zM139 151.8h29.2v3.6h-29.2z"/>
<circle cx="42.8" cy="74.6" r=".54"/>
<circle cx="42.8" cy="76.4" r=".54"/>
<circle cx="42.8" cy="78.2" r=".54"/>
<circle cx="42.8" cy="83.7" r=".54"/>
<circle cx="42.8" cy="87.4" r=".54"/>
<circle cx="42.8" cy="81.9" r=".54"/>
<circle cx="42.8" cy="80.1" r=".54"/>
<circle cx="42.8" cy="85.6" r=".54"/>
<circle cx="187.8" cy="97.6" r=".54"/>
<circle cx="189.6" cy="97.6" r=".54"/>
</g>
<path d="M41.9 72.8h1.8v16.4h-1.8zM186 96.7h5.5v1.9h-5.5z" fill="none" stroke="#00f" stroke-width=".51"/>
<circle cx="64.9" cy="26.7" r=".34" fill="#f0f"/>
<circle cx="64.9" cy="26.7" r=".34" fill="none" stroke="#f0f" stroke-width=".17"/>
<circle cx="88.7" cy="26.7" r=".36" fill="#f0f"/>
<circle cx="88.7" cy="26.7" r=".36" fill="none" stroke="#f0f" stroke-width=".17"/>
<circle cx="15.5" cy="26.7" r=".36" fill="#f0f"/>
<circle cx="15.5" cy="26.7" r=".36" fill="none" stroke="#f0f" stroke-width=".17"/>
<circle cx="15.5" cy="30.3" r=".37" fill="#f0f"/>
<circle cx="15.5" cy="30.3" r=".37" fill="none" stroke="#f0f" stroke-width=".17"/>
<circle cx="232.8" cy="27.8" r=".34" fill="#f0f"/>
<circle cx="232.8" cy="27.8" r=".34" fill="none" stroke="#f0f" stroke-width=".17"/>
<circle cx="83.7" cy="84.8" r=".34" fill="#f0f"/>
<circle cx="83.7" cy="84.8" r=".34" fill="none" stroke="#f0f" stroke-width=".17"/>
<circle cx="81.2" cy="143.3" r=".36" fill="#f0f"/>
<circle cx="81.2" cy="143.3" r=".36" fill="none" stroke="#f0f" stroke-width=".17"/>
<circle cx="72.6" cy="143.3" r=".34" fill="#f0f"/>
<circle cx="72.6" cy="143.3" r=".34" fill="none" stroke="#f0f" stroke-width=".17"/>
<circle cx="62" cy="143.3" r=".34" fill="#f0f"/>
<circle cx="62" cy="143.3" r=".34" fill="none" stroke="#f0f" stroke-width=".17"/>
<g font-size="3.6">
<text x="26.5" y="9.6">3.3V 240mA LDO regulator</text>
<text x="216.3" y="12.5">3.3V Jumper</text>
<text x="178.3" y="80.3">Debug GPIO</text>
<text x="12.8" y="124.2">GND Test Points</text>
</g>
<g font-size="3.1">
<text x="122.3" y="10.6">LED INDICATORS</text>
<text x="25.1" y="64">TEST HEADERS</text>
</g>
<g font-size="2.4">
<text x="38.9" y="53.6">D3: Green, Inducating that 3P3V is on</text>
<text x="103.7" y="51.3">D1: Green, Indicating that Power switch SW4 is switched on.</text>
<text x="103.7" y="53.6">D2: Green, Indicating that USB cable is plugged in.</text>
<text x="220.3" y="160">CYPRESS SEMICONDUCTOR © 2016</text>
<text x="217.1" y="164.4">CY92070xV3_EVAL</text>
<text x="215.8" y="170.6">630-xxxxx-xx</text>
<text x="270.3" y="171">00</text>
</g>
<g font-size="1.7">
<text x="28" y="26.3">1</text>
<text x="28" y="29.9">3</text>
<text x="46.1" y="26.3">5</text>
<text x="37" y="36.2" transform="rotate(-90 37 36.2)">2</text>
<text x="232.4" y="41.5" transform="rotate(-90 232.4 41.5)">2</text>
<text x="234.2" y="41.5" transform="rotate(-90 234.2 41.5)">1</text>
<text x="20.8" y="72">1</text>
<text x="20.8" y="73.8">2</text>
<text x="20.8" y="75.6">3</text>
<text x="20.8" y="77.5">4</text>
<text x="45" y="74.2">1</text>
<text x="45" y="76">2</text>
<text x="45" y="77.9">3</text>
<text x="72.4" y="73.4">1</text>
<text x="72.4" y="75.3">2</text>
<text x="72.4" y="77.1">3</text>
<text x="105.5" y="72.7">1</text>
<text x="105.5" y="74.5">2</text>
<text x="105.5" y="76.4">3</text>
<text x="20.8" y="79.3">5</text>
<text x="20.8" y="81.2">6</text>
<text x="20.8" y="83">7</text>
<text x="45" y="79.7">4</text>
<text x="45" y="81.5">5</text>
<text x="45" y="83.3">6</text>
<text x="72.4" y="79">4</text>
<text x="72.4" y="80.8">5</text>
<text x="72.4" y="82.6">6</text>
<text x="105.5" y="78.2">4</text>
<text x="105.5" y="80.1">5</text>
<text x="105.5" y="81.9">6</text>
<text x="105.5" y="83.7">7</text>
<text x="233.6" y="83.7">A</text>
<text x="251.8" y="83.7">B</text>
<text x="20.8" y="84.8">8</text>
<text x="45" y="85.2">7</text>
<text x="45" y="87">8</text>
<text x="72.4" y="84.4">7</text>
<text x="72.4" y="86.2">8</text>
<text x="105.5" y="85.5">8</text>
<text x="105.5" y="87.3">9</text>
<text x="105.5" y="89.2">10</text>
<text x="243.6" y="88.7">C</text>
<text x="187.4" y="95.5" transform="rotate(-90 187.4 95.5)">2</text>
<text x="189.2" y="95.5" transform="rotate(-90 189.2 95.5)">1</text>
<text x="20.8" y="97.6">1</text>
<text x="20.8" y="99.4">2</text>
<text x="20.8" y="101.3">3</text>
<text x="66.4" y="99.2">1</text>
<text x="66.4" y="101">2</text>
<text x="103.7" y="96.5">1</text>
<text x="103.7" y="98.3">2</text>
<text x="103.7" y="100.2">3</text>
<text x="103.7" y="102">4</text>
<text x="20.8" y="103.1">4</text>
<text x="20.8" y="104.9">5</text>
<text x="20.8" y="106.7">6</text>
<text x="66.4" y="102.9">3</text>
<text x="66.4" y="104.7">4</text>
<text x="66.4" y="106.6">5</text>
<text x="103.7" y="103.8">5</text>
<text x="103.7" y="105.6">6</text>
<text x="103.7" y="107.5">7</text>
<text x="20.8" y="108.6">7</text>
<text x="20.8" y="110.4">8</text>
<text x="66.4" y="108.4">6</text>
<text x="103.7" y="109.3">8</text>
</g>
<g font-size="1.7" fill="#004080">
<text x="31.1" y="27.5">VIN</text>
<text x="39.3" y="27.5">VOUT</text>
<text x="31.1" y="31.1">CE</text>
<text x="38.2" y="33.1" transform="rotate(-90 38.2 33.1)">VSS</text>
</g>
<g font-size="1.6">
<text x="13.7" y="14.9">5V_USB</text>
<text x="86.9" y="15.3">3P3V</text>
<text x="119.4" y="15.2">5V_USB</text>
<text x="156.7" y="15.5">VUSB</text>
<text x="39.3" y="22.6">SOT23-5</text>
<text x="115.6" y="22.1">GREEN</text>
<text x="153.1" y="22.3">GREEN</text>
<text x="230.4" y="20.8">VDDIO</text>
<text x="240.1" y="22.8">3P3V</text>
<text x="39.1" y="33.2">NC = 4</text>
<text x="123.1" y="35.8">5%</text>
<text x="160.4" y="36">5%</text>
<text x="17.4" y="37.3">6.3V,X5R</text>
<text x="17.4" y="39.1">CAPC1608_IS0603Q</text>
<text x="52.1" y="37.3">6.3V,X5R</text>
<text x="52.1" y="39.1">CAPC1608_IS0603Q</text>
<text x="88.7" y="74.9">3P3V5V_USB</text>
<text x="246.9" y="87.4">INSTALL POSITION B</text>
<text x="208.5" y="162.3">Title</text>
<text x="208.5" y="167.9">Size</text>
<text x="215.8" y="167.9">Document Number</text>
<text x="268.8" y="167.9">Rev</text>
<text x="208.5" y="173.4">Date:</text>
<text x="209.9" y="170.2">B</text>
<text x="218" y="173.4">Monday, October 10, 2016</text>
<text x="245.1" y="173.4">Sheet</text>
<text x="256" y="173.4">4</text>
<text x="259.7" y="173.4">of</text>
<text x="263.7" y="173.4">5</text>
</g>
<g font-size="1.6" fill="#000080">
<text x="39.3" y="19">U5</text>
<text x="39.3" y="20.8">XC6219B332MR-G</text>
<text x="124.2" y="23">D1</text>
<text x="17.4" y="30">R13</text>
<text x="53.9" y="30">600Ohms</text>
<text x="57.6" y="24.5">FB3</text>
<text x="94.2" y="26.3">TP1</text>
<text x="94.2" y="28.2">RED</text>
<text x="123.1" y="24.8">APT1608SGD3</text>
<text x="161.5" y="28.3">D2</text>
<text x="161.5" y="26.1">APT1608SGD3</text>
<text x="234.6" y="29.2">C19</text>
<text x="17.4" y="33.6">C21</text>
<text x="17.4" y="35.4">4.7uF</text>
<text x="19.2" y="31.8">10K</text>
<text x="52.1" y="33.6">C22</text>
<text x="52.1" y="35.4">4.7uF</text>
<text x="66.8" y="31.8">R14</text>
<text x="66.8" y="33.6">220</text>
<text x="81.4" y="31.8">C20</text>
<text x="81.4" y="33.6">0.1uF</text>
<text x="123.1" y="32.2">R15</text>
<text x="123.1" y="34">470</text>
<text x="160.4" y="32.3">R16</text>
<text x="160.4" y="34.2">470</text>
<text x="232.8" y="34.7">0.1uF</text>
<text x="67.9" y="46.1">D3</text>
<text x="67.9" y="43.9">LTST-C190GKT</text>
<text x="231" y="46.1">S-M-.100-1X2</text>
<text x="231" y="48.3">J17</text>
<text x="17.7" y="70.2">J18</text>
<text x="67.3" y="71.7">NPPC081LFBN-RC</text>
<text x="68.4" y="69.8">J20</text>
<text x="100.4" y="70.7">NPPC101LFBN-RC</text>
<text x="101.5" y="69.1">J21</text>
<text x="41.9" y="72.4">J19</text>
<text x="114.3" y="81.5">R70</text>
<text x="123.6" y="81.9">0</text>
<text x="235.9" y="81.5">0</text>
<text x="239.7" y="79.3">R72</text>
<text x="17.7" y="88.5">S-M-.100-1X8</text>
<text x="115.7" y="86.1">R71</text>
<text x="122.5" y="86.1">0</text>
<text x="17.7" y="95.8">J22</text>
<text x="41.9" y="90.7">S-M-.100-1X8</text>
<text x="71.3" y="100.8">J24</text>
<text x="109" y="97.6">J23</text>
<text x="109" y="100.2">NPPC081LFBN-RC</text>
<text x="186" y="100">S-M-.100-1X2</text>
<text x="72.4" y="103.5">NPPC061LFBN-RC</text>
<text x="109.7" y="107.5">R68</text>
<text x="115.2" y="107.5">0 (DNI)</text>
<text x="186" y="102.2">J29</text>
<text x="109.7" y="109.3">R69</text>
<text x="115.2" y="109.3">0 (DNI)</text>
<text x="17.7" y="114.1">S-M-.100-1X8</text>
<text x="140.8" y="131.3">ZJ1</text>
<text x="175.6" y="131.3">ZJ2</text>
<text x="15" y="134.9">TP2</text>
<text x="15" y="136.8">BLACK</text>
<text x="51.2" y="134.7">TP3</text>
<text x="60.2" y="134.9">TP4</text>
<text x="70.8" y="135.5">TP5</text>
<text x="79.4" y="135.7">TP6</text>
<text x="140.8" y="133.1">SNT-100-BK-G</text>
<text x="140.8" y="136.8">ZJ3</text>
<text x="175.6" y="133.1">SNT-100-BK-G</text>
<text x="175.6" y="136.8">ZJ4</text>
<text x="140.8" y="142.2">ZJ5</text>
<text x="140.8" y="138.6">SNT-100-BK-G</text>
<text x="175.6" y="142.2">ZJ6</text>
<text x="175.6" y="138.6">SNT-100-BK-G</text>
<text x="140.8" y="144.1">SNT-100-BK-G</text>
<text x="140.8" y="147.7">ZJ7</text>
<text x="140.8" y="149.6">SNT-100-BK-G</text>
<text x="175.6" y="144.1">SNT-100-BK-G</text>
<text x="175.6" y="147.7">ZJ8</text>
<text x="175.6" y="149.6">SNT-100-BK-G</text>
<text x="140.8" y="153.2">ZJ9</text>
<text x="140.8" y="155.1">SNT-100-BK-G</text>
<text x="175.6" y="153.2">ZJ10</text>
<text x="175.6" y="155.1">SNT-100-BK-G</text>
</g>
<g font-size="1.6" fill="#f00">
<text x="25.6" y="72.8">MOSI_C</text>
<text x="25.6" y="74.6">MISO_C</text>
<text x="25.6" y="76.4">CLK_C</text>
<text x="49.7" y="74.9">P6_PWM2/P31</text>
<text x="49.9" y="76.8">P30</text>
<text x="81.9" y="77.9">RST_ARD</text>
<text x="25.4" y="81.9">UART_CTS</text>
<text x="25.4" y="79.9">UART_RTS</text>
<text x="25.6" y="83.7">UART_RXD</text>
<text x="25.6" y="78.2">CSN_C</text>
<text x="49.6" y="78.4">P24_SP1_SCK</text>
<text x="49.7" y="82.3">P27_SP1_MOSI/P33</text>
<text x="49.7" y="80.4">P25_SP1_MISO</text>
<text x="131.1" y="82.5">P25_SP1_MISO</text>
<text x="131.5" y="80.8">P24_SP1_SCK</text>
<text x="25.6" y="85.6">UART_TXD</text>
<text x="49.7" y="84.1">P36_SP1_CS</text>
<text x="49.7" y="85.9">GPIO2</text>
<text x="130.9" y="84.5">P27_SP1_MOSI/P33</text>
<text x="130.9" y="86.3">P36_SP1_CS</text>
<text x="223.1" y="84.3">RST_N</text>
<text x="257.7" y="84.5">I2S_CLK/P2</text>
<text x="173.9" y="91.8">TXD_FTDI2</text>
<text x="197.5" y="91.8">P15</text>
<text x="248" y="91.9">RST_ARD</text>
<text x="25.6" y="100.2">JTAG_SEL</text>
<text x="26" y="98.2">RST_N</text>
<text x="25.2" y="105.7">I2S_CLK/P2</text>
<text x="25.2" y="107.5">I2S_WS/P0</text>
<text x="25.6" y="102">P15</text>
<text x="25.8" y="103.8">P26_PWM0</text>
<text x="76.5" y="107.5">I2S_DI/SDA</text>
<text x="25.4" y="109.5">I2S_DI/SDA</text>
<text x="25.4" y="111.2">I2S_DO/SCL/P3</text>
<text x="76.2" y="109.3">I2S_DO/SCL/P3</text>
<text x="124.7" y="108.4">UART_RXD</text>
<text x="124.7" y="110.1">UART_TXD</text>
</g>
<g font-size="1.3">
<text x="29.3" y="1.4">5</text>
<text x="84.1" y="1.4">4</text>
<text x="139" y="1.4">3</text>
<text x="193.8" y="1.4">2</text>
<text x="248.7" y="1.4">1</text>
<text x=".5" y="24.7">D</text>
<text x="276.6" y="24.7">D</text>
<text x=".5" y="68.2">C</text>
<text x="276.6" y="68.2">C</text>
<text x=".5" y="111.6">B</text>
<text x="276.6" y="111.6">B</text>
<text x=".5" y="155">A</text>
<text x="276.6" y="155">A</text>
<text x="29.3" y="177">5</text>
<text x="84.1" y="177">4</text>
<text x="139" y="177">3</text>
<text x="193.8" y="177">2</text>
<text x="248.7" y="177">1</text>
</g>
</svg>
